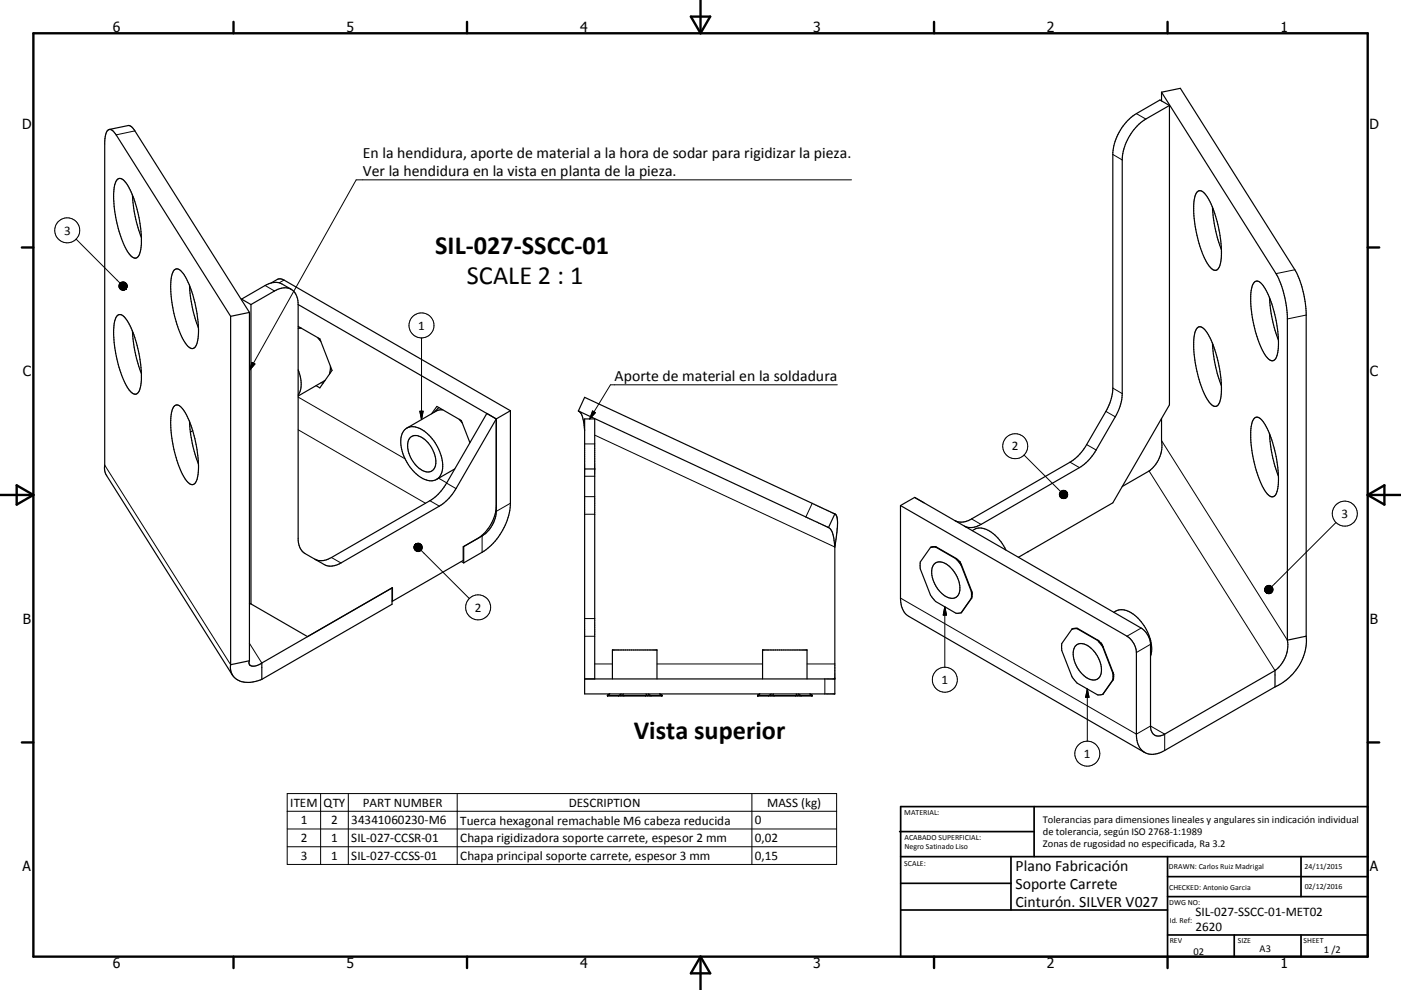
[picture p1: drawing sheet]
<svg xmlns="http://www.w3.org/2000/svg" width="420mm" height="297mm" viewBox="0 0 420 297" stroke-linecap="round" stroke-linejoin="round" font-family="sans-serif">
<g fill="none" stroke="#000" stroke-width=".36">
<path d="M32.8 38.8l5.6-1.1a2.33 2.33 0 0 1 2 1.6l34.4 54.4M348.2 27.7l5.7-1.2 34.3 54.4a30.4 30.4 0 0 1 3.4 13v97M348.2 27.7l34.4 54.4a29.6 29.6 0 0 1 3.4 13v97M348.2 27.7v2.6M350.6 31.6v89.9l-17 29.4-25.4 14.7M350.6 31.6l-7.1 4.1a15.7 15.7 0 0 0-7 12.3v70.1a14.5 14.5 0 0 1-2.1 6.9l-5.8 10a14.3 14.3 0 0 1-5 5.3l-29.5 17a5 5 0 0 1-5 .5M350.6 31.6l-2.8-1.6-7.1 4.1a15.8 15.8 0 0 0-7.1 11.6v70.7a14.5 14.5 0 0 1-2 7l-5.8 10a13.9 13.9 0 0 1-5 5.3l-29.5 17a5.1 5.1 0 0 1-5 .5M35.1 54a1.55 1.55 0 0 1 2.5 .6 32.8 32.8 0 0 1 4.6 20.3 2.7 2.7 0 0 1-1.6 2.5 3.9 3.9 0 0 1-2.7-2.6 34.5 34.5 0 0 1-3.5-19.4zM39.7 58.5a41.1 41.1 0 0 0 2.7 12.8M359.1 57.5a1.59 1.59 0 0 1 2.3 .8 33.4 33.4 0 0 1 4.8 17.8 6.7 6.7 0 0 1-1.3 4.8 1.81 1.81 0 0 1-2.4-1 33.6 33.6 0 0 1-4.3-20.9zM363.5 62.2l.7 5.6 .7 3.4 1.3 3.7M35.1 94.8a1.53 1.53 0 0 1 2.5 .6 33.6 33.6 0 0 1 4.8 16.4v2.2a5.3 5.3 0 0 1-1.5 4.2 2.93 2.93 0 0 1-2.7-2 35.4 35.4 0 0 1-3.9-19.5z"/>
<path d="M39.7 99.3a41 41 0 0 0 2.7 12.8M52.1 81.1a1.55 1.55 0 0 1 2.6 .6 32.4 32.4 0 0 1 4.8 16.4v2.2a5 5 0 0 1-1.5 4.2 2.84 2.84 0 0 1-2.7-2 34.2 34.2 0 0 1-3.8-20zM56.8 85.7l.8 6.4 1.9 6.3M69.1 94.9l-34.3-54.4a2.44 2.44 0 0 0-2.1-1.6l-.2 .1a4.3 4.3 0 0 0-1.1 3.6v97a4.3 4.3 0 0 0 .6 3.1l37.7 59.9M69.1 94.9v104.5M72.4 89.7v.3M72.4 89.7l2.8 1.7M74.8 93.7v104.5M74.8 93.7l-5.7 1.2M75.2 91.4l7.1-4.1a4.3 4.3 0 0 1 6.4 .9l.5 1.5 .2 1.7M75.2 91.4v89.8M81.3 84.9l2.1-1.2h.8l.9 .3 67.9 39.2"/>
<path d="M87.3 86.8l-2.8-1.6a5 5 0 0 0-5 .5l-7.1 4M89.4 91.4l59.4 34.3M89.4 97.9l6.5 3.8 3.7 9.4-3.7 5.3-1.2-.7M89.4 91.4v70.7a4.9 4.9 0 0 0 2 4l5.8 3.3a4.8 4.8 0 0 0 5-.5l29.5-17.1a14.4 14.4 0 0 0 5-5.2l12.1-20.9M90.3 98.5h-.9M359.1 98.3a1.88 1.88 0 0 1 2.6 1.2 34.1 34.1 0 0 1 4.2 20.4 1.77 1.77 0 0 1-2 2 11.2 11.2 0 0 1-3.9-6.5 33.6 33.6 0 0 1-1.8-15.5zM376 84.8a1.53 1.53 0 0 1 2.5 .6 34 34 0 0 1 4.8 17.9v.6a5.1 5.1 0 0 1-1.5 4.3 2.93 2.93 0 0 1-2.7-2.1 35.3 35.3 0 0 1-3.9-19.5zM380.6 89.3a41.3 41.3 0 0 0 2.7 12.8M89.4 111a8.2 8.2 0 0 1 0 7.5M95.2 101.3l1 1.1M96.3 114.8l.6 .1M97.5 114.1l-8.1 4.7"/>
<path d="M99.1 109.9l-.3 2.4M363.5 103a40.8 40.8 0 0 0 2.7 12.8M52.4 121.7a1.58 1.58 0 0 1 2.3 .9 32.9 32.9 0 0 1 4.8 17.1v1.4a5 5 0 0 1-1.5 4.2 2.96 2.96 0 0 1-2.7-2 34.1 34.1 0 0 1-3.8-20zM56.8 126.5l.8 6.4 1.9 6.3M57.8 129.2l-.7 .4M121.3 129a4.1 4.1 0 0 1 5.3 0 13.1 13.1 0 0 1 5.9 12.6 3.5 3.5 0 0 1-5.2 2.2 13.3 13.3 0 0 1-7-12.6l.4-1.5zM123 131.2a3.4 3.4 0 0 1 4.6 .9 8.4 8.4 0 0 1 2.7 8.2 2.68 2.68 0 0 1-4.4 .4 8.7 8.7 0 0 1-3.5-8.6zM129.4 124.1l1.6-2.2 7.3 4.3 2.6 6.6M131.6 122.3l-1.3 1.3M132.8 123l-1.7 .2-9.1 5.2M137.7 125.8l.9 1.1M148.8 125.7v27.7a9.4 9.4 0 0 1-4.3 7.4l-5.6 3.2v4.1l-21.2 12.3"/>
<path d="M148.8 125.7l-2.8-1.7-12.1 20.9a15.1 15.1 0 0 1-5 5.3l-29.5 17.1a5 5 0 0 1-5 .5M153 123.2v27.8a18.8 18.8 0 0 1-8.5 14.7l-5.5 3.2M153 123.2l-4.2 2.5M173.4 123.3l1.9-4.1 75 35M173.4 123.3l75 35M173.4 123.3a6 6 0 0 1 1.8 4.8l.1 1M348.2 125.6v6.6a9.6 9.6 0 0 1-3.7 9.1l-8 4.7M376 125.6a1.52 1.52 0 0 1 2.5 .6 33 33 0 0 1 4.8 16.4v2.1a5.1 5.1 0 0 1-1.5 4.3 2.85 2.85 0 0 1-2.7-2.1 35.2 35.2 0 0 1-3.9-19.4zM380.6 130.1l.4 4 .6 3.4 1.7 5.4M136.4 140.7l-5.5 3.1M148.8 151.8a12.4 12.4 0 0 1-5.7 9.8M175.3 140.7h3"/>
<path d="M248.4 158.3a5.9 5.9 0 0 1 1.8 4.8l.1 1M250.3 154.2h.1M250.3 154.2l-1.9 4.1M250.3 154.2a4.4 4.4 0 0 1 .8 4l-.8 5.9M270 151.7l67.9 39.2a6.2 6.2 0 0 1 2.8 4.9v24.4a5.3 5.3 0 0 0 4.1 6.1 7.1 7.1 0 0 0 4.4-1.1l33.1-19.1M270 151.7l4.2-2.5 67.9 39.2a6.2 6.2 0 0 1 2.8 4.9v24.5a2.58 2.58 0 0 0 1.3 2.8 2.58 2.58 0 0 0 3-.4l33.1-19M270 151.7v27.7a6 6 0 0 0 2.5 5.5l70.7 40.9M291.5 159.2a4.6 4.6 0 0 1 5.7 .5 14.2 14.2 0 0 1 4.4 5.3M117.5 176.4v4.9l-39 22.5M138.3 168.5l.7 .4M139 164v4.9M250.3 164.1v44.1h-75v-82.5h3v78"/>
<path d="M279 164.2l-3.1 4.4-.1 1 .1 1 3.1 7.9 1.5 2 6.1 3.5 1.5-.1M280.1 169.2a3.2 3.2 0 0 1 4.4 .6 8.7 8.7 0 0 1 3.1 8.2 2.47 2.47 0 0 1-3.9 1 8.8 8.8 0 0 1-4.2-8.7zM280.5 164.1l6.1 3.5M280.5 164.1l-1.5 .1M280.6 164l-.1 .1M280.6 164l-1.6 .2M280.6 164l6.1 3.6M286.6 167.6l1.5 2M286.7 167.6h-.1M286.7 167.6l1.6 1.9M287.5 168.3l.5 .6M288.1 169.6l3.1 7.9"/>
<path d="M288.3 169.5l-.2 .1M288.3 169.5l3 7.9M291.2 177.5l.1 1.9M291.3 179.4l-3.2 4.5M291.3 177.4l-.1 .1M291.3 177.4v2M291.4 177.9l.1 .1M308.3 165.5l-3 1.7M69.1 199.4a4.7 4.7 0 0 0 5.6 5.3l1.8-.2 2-.7M74.8 198.2l-5.7 1.2M74.8 198.2a1.19 1.19 0 0 0 .2 1.5 1.19 1.19 0 0 0 1.4 .1l2.1-.9M74.8 180.9l.4 .3"/>
<path d="M75.2 181.2l17 9.8M78.5 198.9v4.9M117.5 180.3l.2 .1M117.7 180.4v-4.1l-39.2 22.6M288.3 183.8l-.2 .1M321.4 188.7l-3.1 4.4v1v1l3.1 7.9 1.5 1.9 6.2 3.6 1.5-.2M322.6 193.6a3.4 3.4 0 0 1 4.5 .9 8.3 8.3 0 0 1 2.8 8.2 2.54 2.54 0 0 1-4 .7 8.7 8.7 0 0 1-3.9-8.8zM322.9 188.6l6.2 3.5M322.9 188.6l-1.5 .1M323 188.5l-1.6 .2M323 188.5l-.1 .1M323 188.5l6.2 3.6"/>
<path d="M329.1 192.1l1.5 1.9M329.2 192.1h-.1M329.2 192.1l1.5 1.9M330 192.8l.4 .6M330.6 194l3 7.9M330.7 194h-.1M330.7 194l3.1 7.9M333.9 183.7a5 5 0 0 1 6.3 .9 13.1 13.1 0 0 1 4.9 11.8l-.2 .5M386 192.1a9.5 9.5 0 0 1-3.7 9.1M391.6 190.9l-5.6 1.2M391.6 190.9a15.6 15.6 0 0 1-9.3 15.2M175.3 203.7h75"/>
<path d="M182.1 208.6v.2h16.4v-.2M182.1 208.6h.1M182.1 208.6l3.3 .1M182.8 208.2l-.7 .4M183.6 203.7v-8.7h13.4v8.7M185.4 208.7v.1M185.7 208.6h1M185.7 208.6l-.3 .1M186.2 208.2l-.5 .4M186.7 208.6l.3 .1M186.9 208.2l-.2 .4M187 208.7v.1"/>
<path d="M187 208.7h6.5M193.5 208.7v.1M193.7 208.2l.2 .4M193.9 208.6h1M193.9 208.6l-.4 .1M194.4 208.2l.5 .4M194.9 208.6l.3 .1M195.2 208.7v.1M195.2 208.7h3.2M197.8 208.2l.6 .4M198.4 208.7v.1M198.4 208.6h.1"/>
<path d="M198.4 208.6v.1M227.1 208.6v.2h16.4v-.2M227.1 208.6h.1M227.1 208.6l.7-.4-.6 .4M227.2 208.6v.1M227.2 208.7h3.2M227.2 208.7v.1M228.6 203.7v-8.7h13.4v8.7M230.4 208.7v.1M230.7 208.6h1M230.7 208.6l-.3 .1M231.2 208.2l-.5 .4"/>
<path d="M231.7 208.6l.4 .1M231.9 208.2l-.2 .4M232.1 208.7h6.5M232.1 208.7v.1M238.6 208.7v.1M238.7 208.2l.2 .4M238.9 208.6h1M238.9 208.6l-.3 .1M239.4 208.2l.5 .4M239.9 208.6l.3 .1M240.2 208.7h3.2M240.2 208.7v.1"/>
<path d="M242.8 208.2l.7 .4M243.4 208.7v.1M243.5 208.6h.1M243.5 208.6l-.1 .1M333.6 204l-3 4.3M333.6 201.9v2.1M333.8 201.9h-.2M333.8 203.9l-.2 .1M333.8 201.9v2M333.8 203.9l-3.2 4.4M333.9 202.4v.1M382.3 201.2v4.9"/>
</g>
<g fill="none" stroke="#000" stroke-width=".3">
<path d="M40.4 39.3l-5.6 1.2M340.7 34.1l2.8 1.6M255.3 54h-148.5l-32 57.1M333.6 46.3l2.9 1.7M22.8 71.7l13.2 13.2M79.5 85.7l2.8 1.6M85.1 84l-1.4 .8M388.2 80.9l-5.6 1.2M391.6 94.5l-5.6 1.2M75.5 108.7l.9 .5-1.6 1.9zM89.4 119.1l32 18.5M126.4 101.4v24.5"/>
<path d="M251 115.4h-68l-6.2 10.3M333.6 116.4l2.9 1.7M31.4 139.6l37.7 59.8M89.4 128.9l38.2 22.1M125.9 123.4h1l-.5 2.5zM175.3 133.2h3M177.7 123.3l.8 .5-1.7 1.9zM178.3 130.5l72 33.6M307 136.5l11 11M320.8 138.7l2.8 1.6M325.8 133.4l2.8 1.6M331.6 123.4l2.8 1.6"/>
<path d="M348.2 132.2l37.8 59.9M128.9 150.2l2.8 1.6M131.5 143.5l2.4 1.4M133.9 144.9l2.8 1.7M153 151l-4.4 2.3M175.3 154.3h3M175.3 149h3M175.3 142.9h3M243.5 151l-1.9 4.1M291.3 155.7l2.8 1.6M344.5 141.3l37.8 59.9M400.5 156.7l-19.2 19.3"/>
<path d="M99.4 167.3l2.8 1.6M126.2 165.1l14.5 14.5M144.4 160.7l.1 5M270 179.4l70.7 40.8 4.2-2.4 4.3 2.4v5M74.8 193l3.7 5.9M175.3 185.6h3M175.3 190.9h3M178.3 199.2h5.3M197 199.2h31.6M242 199.2h8.3M283.3 182v18.2M283.3 182l.5 2.5h-1z"/>
<path d="M342.1 188.4l-4.2 2.5M344.9 193.3l-4.2 2.5M247.3 203.7v4.5M326 206.7v15.7M326 206.7l.5 2.5h-1zM86.1 238.1h164.7v21.2h-164.7zM96.1 238.1v21.2M104.4 238.1v21.2M137.1 238.1v21.2M225.4 238.1v21.2M86.1 243.4h164.7M86.1 248.7h164.7"/>
<path d="M86.1 254h164.7"/>
<circle cx="20.2" cy="69.1" r="3.7"/>
<circle cx="126.4" cy="97.6" r="3.8"/>
<circle cx="304.4" cy="133.9" r="3.8"/>
<circle cx="403.2" cy="154.1" r="3.7"/>
<circle cx="143.4" cy="182.2" r="3.8"/>
<circle cx="283.3" cy="203.9" r="3.8"/>
<circle cx="326" cy="226.1" r="3.7"/>
</g>
<circle cx="227.1" cy="208.8" r=".18" fill="#000"/>
<g fill="none" stroke="#000" stroke-width=".71">
<path d="M10 10h400v277h-400zM70 6.6v3.4M140 6.6v3.4M207.1 5h5.8l-2.9 5zM210 0v10M280 6.6v3.4M350 6.6v3.4M6.6 74.2h3.4M410 74.2h3.5M0 148.5h10M5 145.6l5 2.9-5 2.9zM410 148.5h10.1"/>
<path d="M410 148.5l5.1-2.9v5.8zM6.6 222.7h3.4M410 222.7h3.5M70 287v3.4M140 287v3.4M210 287v10M210 287l2.9 5h-5.8zM280 287v3.4M350 287v3.4"/>
</g>
<g fill="none" stroke="#000" stroke-width=".51">
<path d="M269.7 249.5h40.3M270 242h140v45h-140zM270 257h140M303.1 257v16M310 242v15M350 257v30M390.1 257v12M270 265h33.1M270 273h80M350 269h60M350 263h60M350 280.5h60"/>
<path d="M370 280.5v6.5M390.1 280.5v6.5"/>
</g>
<g fill="#000" stroke="#000" stroke-width=".3">
<path d="M38.1 86.2l-.3 .5zM38.1 86l-.3 .7zM38.1 85.7l-.3 1zM38.1 85.4l-.3 1.3zM38 85.2l-.2 1.5zM37.8 85l.2 .2-.2 1.5zM37.6 84.8l.2 .2v1.7zM37.4 84.7l.2 .1 .2 1.9zM37.1 84.6l.3 .1 .4 2zM36.8 84.6h.3l.7 2.1zM36.6 84.6h.2l1 2.1zM36.3 84.7l.3-.1 1.2 2.1z"/>
<path d="M36.1 84.8l.2-.1 1.5 2zM36.1 84.8l1.7 1.9-1.9-1.7zM35.9 85l1.9 1.7-2-1.4zM35.8 85.3l2 1.4-2.1-1.2zM35.7 85.5l2.1 1.2-2.2-.9zM35.6 85.8l2.2 .9-2.2-.6zM35.6 86.1l2.2 .6-2.1-.4zM35.7 86.3l2.1 .4-1.9-.2zM35.9 86.5l1.9 .2h-1.8zM36 86.7h1.8l-1.6 .2zM36.2 86.9l1.6-.2zM36.5 87l1.3-.3z"/>
<path d="M36.8 87l1-.3zM37 87l.8-.3zM37.3 87l.5-.3zM37.5 86.9l.3-.2zM75.5 108.7l.9 .5-1.6 1.9zM125.9 123.4h1l-.5 2.5zM177.7 123.3l.8 .5-1.7 1.9zM320 148.8l-.3 .4zM320.1 148.5l-.4 .7zM320.1 148.2l-.4 1zM320 148l-.3 1.2zM319.9 147.7l-.2 1.5z"/>
<path d="M319.8 147.5l.1 .2-.2 1.5zM319.6 147.3l.2 .2-.1 1.7zM319.4 147.2l.2 .1 .1 1.9zM319.1 147.1l.3 .1 .3 2zM318.8 147.1h.3l.6 2.1zM318.5 147.1h.3l.9 2.1zM318.3 147.2l.2-.1 1.2 2.1zM318.1 147.4l.2-.2 1.4 2zM317.9 147.6l.2-.2 1.6 1.8zM317.9 147.6l1.8 1.6-2-1.4zM317.7 147.8l2 1.4-2.1-1.2zM317.6 148l2.1 1.2-2.1-.9z"/>
<path d="M317.6 148.3l2.1 .9-2.1-.6zM317.6 148.6l2.1 .6-2-.4zM317.7 148.8l2 .4-1.9-.1zM317.8 149.1l1.9 .1-1.7 .1zM318 149.3l1.7-.1-1.5 .2zM318.2 149.4l1.5-.2zM318.5 149.5l1.2-.3zM318.7 149.6l1-.4zM319 149.6l.7-.4zM319.3 149.5l.4-.3zM319.5 149.4l.2-.2zM124.5 163.4l-.3 .4z"/>
<path d="M124.5 163.4l-.4 .7zM124.5 163.4l-.4 .9zM124.5 163.4l-.3 1.2zM124.5 163.4l-.2 1.5zM124.5 163.4l-.1 1.7-.1-.2zM124.5 163.4l.1 1.8-.2-.1zM124.5 163.4l.4 2-.3-.2zM124.5 163.4l.6 2.1-.2-.1zM124.5 163.4l.9 2.1h-.3zM124.5 163.4l1.2 2-.3 .1zM124.5 163.4l1.4 2h-.2zM124.5 163.4l1.6 1.8-.2 .2z"/>
<path d="M124.5 163.4l1.8 1.6-.2 .2zM124.5 163.4l2 1.4-.2 .2zM124.5 163.4l2.1 1.1-.1 .3zM124.5 163.4l2.1 .9v.2zM124.5 163.4l2.1 .6v.3zM124.5 163.4l2 .3 .1 .3zM124.5 163.4l1.9 .1 .1 .2zM124.5 163.4l1.7-.1 .2 .2zM124.5 163.4l1.5-.2 .2 .1zM124.5 163.4l1.2-.4 .3 .2zM124.5 163.4l1.2-.4zM124.5 163.4l1-.4z"/>
<path d="M124.5 163.4l.7-.4zM124.5 163.4l.4-.4zM124.5 163.4l.2-.2zM379.5 177.8l.5 .2zM379.5 177.8l.7 .3zM379.5 177.8l1 .3zM379.5 177.8l1.3 .3zM379.5 177.8l1.5 .2zM379.5 177.8h1.7l-.2 .2zM379.5 177.8l1.9-.2-.2 .2zM379.5 177.8l2.1-.4-.2 .2zM379.5 177.8l2.1-.7v.3z"/>
<path d="M379.5 177.8l2.2-1-.1 .3zM379.5 177.8l2.1-1.2 .1 .2zM379.5 177.8l2-1.5 .1 .3zM379.5 177.8l1.9-1.7 .1 .2zM381.2 175.9l.2 .2-1.9 1.7zM381 175.8l.2 .1-1.7 1.9zM380.7 175.6l.3 .2-1.5 2zM380.4 175.6h.3l-1.2 2.2zM380.2 175.6h.2l-.9 2.2zM379.9 175.7l.3-.1-.7 2.2zM379.7 175.9l.2-.2-.4 2.1zM379.5 176l.2-.1-.2 1.9z"/>
<path d="M379.5 176v1.8l-.2-1.5zM379.3 176.3l.2 1.5-.3-1.3zM379.2 176.5l.3 1.3zM379.2 176.8l.3 1zM379.2 177l.3 .8zM379.2 177.3l.3 .5zM379.4 177.6l.1 .2zM283.3 182l.5 2.5h-1zM326 206.7l.5 2.5h-1z"/>
</g>
<g font-size="7.9">
<text x="130.5" y="76.3">SIL-027-SSCC-01</text>
<text x="140" y="85.3">SCALE 2 : 1</text>
<text x="190" y="221.7">Vista superior</text>
</g>
<g font-size="4.7">
<text x="108.8" y="47.4">En la hendidura, aporte de material a la hora de sodar para rigidizar la pieza.</text>
<text x="108.8" y="52.8">Ver la hendidura en la vista en planta de la pieza.</text>
<text x="184.2" y="114.3">Aporte de material en la soldadura</text>
<text x="304.5" y="261.2">Plano Fabricación</text>
<text x="304.5" y="266.6">Soporte Carrete</text>
<text x="304.5" y="272">Cinturón. SILVER V027</text>
</g>
<g font-size="4.2">
<text x="33.9" y="9.6">6</text>
<text x="103.9" y="9.6">5</text>
<text x="173.9" y="9.6">4</text>
<text x="243.8" y="9.6">3</text>
<text x="313.9" y="9.6">2</text>
<text x="383.9" y="9.6">1</text>
<text x="6.7" y="38.7">D</text>
<text x="410.5" y="38.7">D</text>
<text x="6.9" y="112.9">C</text>
<text x="410.7" y="112.9">C</text>
<text x="6.9" y="187.1">B</text>
<text x="410.7" y="187.1">B</text>
<text x="6.8" y="261.4">A</text>
<text x="410.7" y="261.4">A</text>
<text x="33.9" y="290.4">6</text>
<text x="103.9" y="290.4">5</text>
<text x="173.9" y="290.4">4</text>
<text x="243.8" y="290.4">3</text>
<text x="313.9" y="290.4">2</text>
<text x="383.9" y="290.4">1</text>
</g>
<g font-size="3.9">
<text x="19.2" y="70.4">3</text>
<text x="125.4" y="98.9">1</text>
<text x="303.4" y="135.1">2</text>
<text x="402.2" y="155.4">3</text>
<text x="142.3" y="183.5">2</text>
<text x="282.3" y="205.1">1</text>
<text x="325" y="227.3">1</text>
<text x="87" y="242">ITEM</text>
<text x="97" y="242">QTY</text>
<text x="108.8" y="242">PART NUMBER</text>
<text x="170.5" y="242">DESCRIPTION</text>
<text x="230" y="242.1">MASS (kg)</text>
<text x="90.2" y="247.3">1</text>
<text x="99.3" y="247.3">2</text>
<text x="105.3" y="247.3">34341060230-M6</text>
<text x="138" y="247.4">Tuerca hexagonal remachable M6 cabeza reducida</text>
<text x="226.3" y="247.3">0</text>
<text x="90.2" y="252.6">2</text>
<text x="90.2" y="257.9">3</text>
<text x="99.3" y="252.6">1</text>
<text x="99.3" y="257.9">1</text>
<text x="105.3" y="252.6">SIL-027-CCSR-01</text>
<text x="105.3" y="257.9">SIL-027-CCSS-01</text>
<text x="138" y="252.7">Chapa rigidizadora soporte carrete, espesor 2 mm</text>
<text x="138" y="258">Chapa principal soporte carrete, espesor 3 mm</text>
<text x="226.3" y="252.6">0,02</text>
<text x="226.3" y="257.9">0,15</text>
<text x="358.4" y="274.9">SIL-027-SSCC-01-MET02</text>
<text x="358.4" y="279.4">2620</text>
</g>
<g font-size="3.1">
<text x="312.7" y="246.8">Tolerancias para dimensiones lineales y angulares sin indicación individual</text>
<text x="312.7" y="250.4">de tolerancia, según ISO 2768-1:1989</text>
<text x="312.7" y="254">Zonas de rugosidad no especificada, Ra 3.2</text>
<text x="357.8" y="286.5">02</text>
<text x="377.6" y="285.6">A3</text>
<text x="396.9" y="285.9">1 /2</text>
</g>
<g font-size="2.4">
<text x="271.1" y="244.4">MATERIAL:</text>
<text x="271.2" y="252">ACABADO SUPERFICIAL:</text>
<text x="271.2" y="254.7">Negro Satinado Liso</text>
<text x="271.1" y="259.7">SCALE:</text>
<text x="350.4" y="260.8">DRAWN: Carlos Ruiz Madrigal</text>
<text x="391.1" y="260.6">24/11/2015</text>
<text x="350.5" y="267">CHECKED: Antonio Garcia</text>
<text x="391.2" y="266.7">02/12/2016</text>
<text x="350.5" y="271.4">DWG NO:</text>
<text x="350.7" y="276.9">Id. Ref:</text>
<text x="350.7" y="282.8">REV</text>
<text x="371.1" y="282.9">SIZE</text>
<text x="390.8" y="283">SHEET</text>
</g>
</svg>
